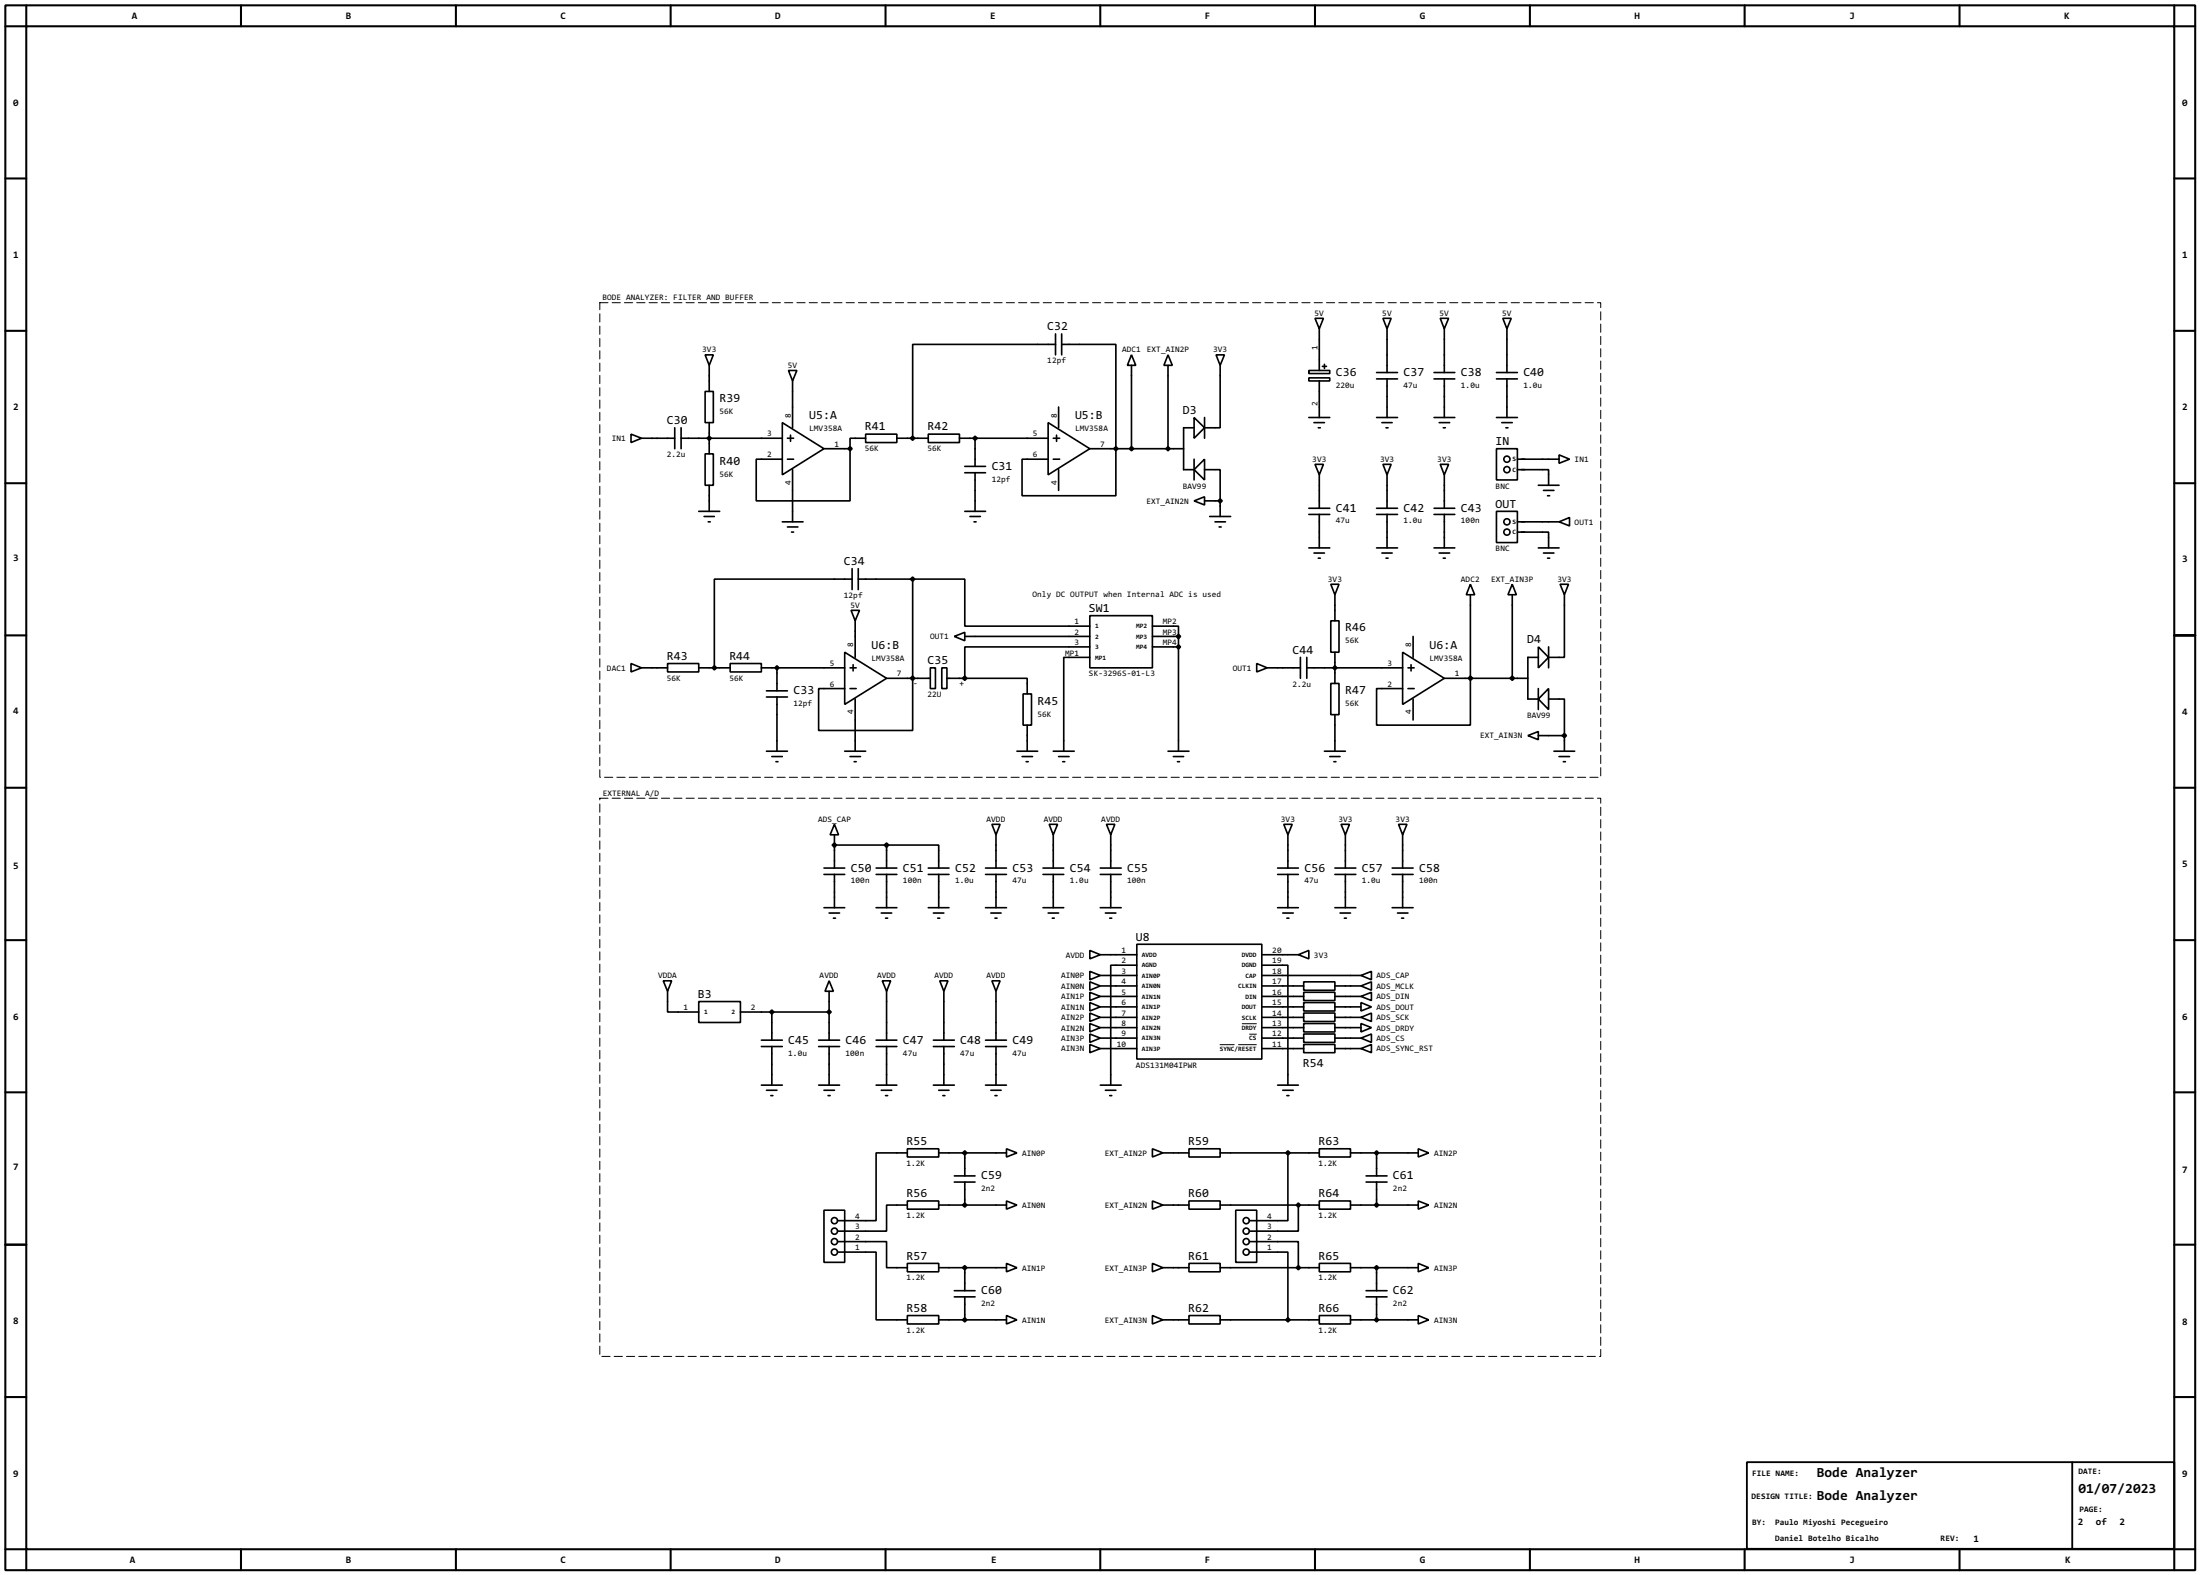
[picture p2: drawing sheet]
<svg xmlns="http://www.w3.org/2000/svg" width="536mm" height="383mm" viewBox="0 0 536 383" stroke-linecap="round" stroke-linejoin="round" font-family="sans-serif">
<g fill="none" stroke="#000" stroke-width=".5">
<path d="M1.3 1.3h533.4v381h-533.4zM6.4 6.4h523.2v370.8h-523.2zM6.4 1.3v5.1h-5.1M58.7 1.3v5.1M111.1 1.3v5.1M163.4 1.3v5.1M215.7 1.3v5.1M268 1.3v5.1M320.3 1.3v5.1M372.7 1.3v5.1M425 1.3v5.1M477.3 1.3v5.1"/>
<path d="M529.6 1.3v5.1h5.1M1.3 43.5h5.1M529.6 43.5h5.1M1.3 80.6h5.1M529.6 80.6h5.1M1.3 117.7h5.1M529.6 117.7h5.1M1.3 154.7h5.1M529.6 154.7h5.1M1.3 191.8h5.1M529.6 191.8h5.1M1.3 228.9h5.1"/>
<path d="M529.6 228.9h5.1M1.3 266h5.1M529.6 266h5.1M1.3 303.1h5.1M529.6 303.1h5.1M1.3 340.2h5.1M529.6 340.2h5.1M1.3 377.2h5.1v5.1M58.7 377.2v5.1M111.1 377.2v5.1M163.4 377.2v5.1M215.7 377.2v5.1"/>
<path d="M268 377.2v5.1M320.3 377.2v5.1M372.7 377.2v5.1M425 377.2v5.1M477.3 377.2v5.1M534.7 377.2h-5.1v5.1"/>
</g>
<path d="M425.5 356h104.1v21.1h-104.1zM504.8 356v21.1" fill="none" stroke="#000" stroke-width=".45"/>
<g fill="none" stroke="#000" stroke-width=".4">
<path d="M320.3 77.5h2.1l-1 2.6zM336.9 77.5h2l-1 2.6zM350.8 77.5h2.1l-1.1 2.6zM366.1 77.5h2l-1 2.6zM171.8 95.3h2v7.6h-2zM171.8 86.4h2l-1 2.6zM172.8 89v6.3M192.1 90.2h2l-1 2.6zM193.1 92.8v11.4M257.1 83.9h-34.8v22.8M257.1 81.3v5.1M257.9 99.1v5.1"/>
<path d="M258.6 83.9h13.2v36.8h-22.8v-8.9h6.3M258.6 81.3v5.1M275.6 86.4l1.1 2.6h-2.1zM275.6 89v20.3M284.5 86.4l1.1 2.6h-2.1zM284.5 89v20.3M296.2 86.4h2.1l-1.1 2.6zM297.2 89v15.2h-3.8M318.8 90.2h5.1v.8h-5.1zM318.8 92h5.1v.8h-5.1zM321.4 80.1v10.1M321.4 92.8v8.9"/>
<path d="M322.1 89.2h1M322.6 88.7v1M335.3 92.3h5.1M335.3 90.7h5.1M337.9 80.1v10.6M337.9 92.3v9.4M349.3 92.3h5.1M349.3 90.7h5.1M351.8 80.1v10.6M351.8 92.3v9.4M364.5 92.3h5.1M364.5 90.7h5.1"/>
<path d="M367.1 80.1v10.6M367.1 92.3v9.4M153.7 105.7l2.6 1-2.6 1.1zM156.3 106.7h8.1M164.4 104.2v5.1M165.9 106.7h24.7M165.9 104.2v5.1M171.8 110.5h2v7.7h-2zM172.8 102.9v7.6M172.8 118.2v6.3M190.6 102.9l10.1 6.4-10.1 6.3zM191.8 106.7h1.5"/>
<path d="M191.8 111.8h1.5M192.6 106v1.5M193.1 114.4v12.7M200.7 109.3h6.4M207.1 109.3v12.7h-22.9v-10.2h6.4M210.9 105.7h7.6v2.1h-7.6zM210.9 106.7h-3.8v2.6M218.5 106.7h7.6M226.1 105.7h7.6v2.1h-7.6zM233.7 106.7h21.6M235 115.1h5.1M235 113.6h5.1"/>
<path d="M237.5 106.7v6.9M237.5 115.1v9.4M255.3 102.9l10.2 6.4-10.2 6.3zM256.6 106.7h1.5M256.6 111.8h1.5M257.4 106v1.5M257.9 114.4v5M265.5 109.3h22.8M290.9 114.4l2.5-2.6v5.1zM290.9 101.7l2.5 2.5-2.5 2.5zM290.9 104.2h-2.6v10.2h2.6M290.9 111.8v5.1"/>
<path d="M293.4 114.4h3.8v7.6M293.4 101.7v5M318.8 101.7h5.1M320.1 102.9h2.5M320.3 113.1h2.1l-1 2.5zM321.1 104.2h.5M321.4 115.6v8.2M335.3 101.7h5.1M336.6 102.9h2.5M336.9 113.1h2l-1 2.5zM337.6 104.2h.5M337.9 115.6v8.2"/>
<path d="M349.3 101.7h5.1M350.6 102.9h2.5M350.8 113.1h2.1l-1.1 2.5zM351.6 104.2h.5M351.8 115.6v8.2M364.5 109.3h5.1v7.6h-5.1zM364.5 101.7h5.1M365.8 102.9h2.6M366.8 104.2h.5M369.6 114.4h7.6v3.8M369.6 111.8h10.2M374.7 118.2h5.1"/>
<path d="M376 119.4h2.5M379.8 110.8l2.5 1-2.5 1zM170.2 124.5h5.1M171.5 125.8h2.5M172.5 127.1h.5M190.6 127.1h5M191.8 128.3h2.6M192.8 129.6h.5M207.6 138.5v5.1M209.1 138.5v5.1M235 124.5h5.1M236.3 125.8h2.5"/>
<path d="M237.3 127.1h.5M290.9 122l2.5-1v2zM293.4 122h3.8M294.7 125.8h5.1M296 127.1h2.5M297 128.3h.5M297.2 122v3.8M318.8 133.4h5.1M318.8 125.3h5.1M318.8 123.8h5.1M320.1 134.7h2.5M321.1 135.9h.5"/>
<path d="M321.4 125.3v8.1M335.3 133.4h5.1M335.3 125.3h5.1M335.3 123.8h5.1M336.6 134.7h2.5M337.6 135.9h.5M337.9 125.3v8.1M349.3 133.4h5.1M349.3 125.3h5.1M349.3 123.8h5.1M350.6 134.7h2.5M351.6 135.9h.5"/>
<path d="M351.8 125.3v8.1M364.5 124.5h5.1v7.6h-5.1zM369.6 129.6h7.6v3.8M369.6 127.1h10.2M374.7 133.4h5.1M376 134.7h2.5M377 135.9h.5M377 120.7h.5M379.8 127.1l2.5-1.1v2.1zM205.8 158.8l10.2 6.4-10.2 6.3zM207.3 148.6h2.1l-1.1 2.6zM207.6 141h-33.6v21.6"/>
<path d="M208.3 151.2v8.9M209.1 141h13.2M222.3 141v36.9h-22.9v-10.2h6.4M222.3 141h12.7v11.5h30.5M232.5 155l2.5-1v2zM235 155h30.5M265.5 149.9h15.2v12.7h-15.2zM265.5 157.5h-30.5v7.7M280.7 152.5h6.4v2.5M280.7 155h6.4M280.7 157.5h6.4M287.1 155v27.9"/>
<path d="M324.2 151.2h2v7.6h-2zM324.2 142.3h2l-1 2.5zM325.2 144.8v6.4M325.2 158.8v7.6M341.7 158.8l10.1 6.4-10.1 6.3zM344.2 155v5.1M358.2 142.3l1 2.5h-2zM358.2 144.8v31.8h-22.9v-8.9h6.4M368.4 142.3l1 2.5h-2.1zM368.4 144.8v20.4M374.7 157.5l2.5 2.6-2.5 2.5zM377.2 157.5v5.1"/>
<path d="M380 142.3h2.1l-1 2.5zM381.1 144.8v15.3h-3.9M153.7 161.6l2.6 1-2.6 1zM156.3 162.6h6.3M162.6 161.6h7.6v2h-7.6zM170.2 162.6h7.7M177.9 161.6h7.6v2h-7.6zM185.5 162.6h20.3M186.7 169.7h5.1M186.7 168.2h5.1M189.3 162.6v5.6M189.3 169.7v13.2"/>
<path d="M207.1 162.6h1.5M207.1 167.7h1.5M207.8 161.9v1.5M208.3 170.2v12.7M216 165.2h10.6M226.6 162.6h1.3v5.1h-1.3zM229.4 162.6h1.3v5.1h-1.3zM230.7 165.2h4.3M235 165.2h15.2v3.8M249.2 169h2.1v7.6h-2.1zM250.2 176.6v6.3M265.5 160.1h-6.4v22.8"/>
<path d="M306.1 161.6l2.6 1-2.6 1zM308.7 162.6h8.1M316.8 160.1v5.1M318.3 162.6h23.4M318.3 160.1v5.1M324.2 166.4h2v7.6h-2zM325.2 174v8.9M343 162.6h1.5M343 167.7h1.5M343.7 161.9v1.5M344.2 170.2v5.1M351.8 165.2h20.4"/>
<path d="M372.2 179.1l2.5-1v2zM374.7 179.1h6.4M374.7 160.1h-2.5v10.1h2.5M374.7 167.7v5.1M377.2 167.7v5.1l-2.5-2.6zM377.2 170.2h3.9v8.9M381.1 179.1v3.8M186.7 182.9h5.1M188 184.2h2.6M189 185.5h.5M205.8 182.9h5.1M207.1 184.2h2.5"/>
<path d="M208.1 185.5h.5M247.7 182.9h5.1M249 184.2h2.5M250 185.5h.5M256.6 182.9h5.1M257.9 184.2h2.5M258.9 185.5h.5M284.5 182.9h5.1M285.8 184.2h2.5M286.8 185.5h.5M322.6 182.9h5.1M323.9 184.2h2.5"/>
<path d="M324.9 185.5h.5M378.5 182.9h5.1M379.8 184.2h2.5M380.8 185.5h.5M200.7 212.9h5.1M200.7 211.4h5.1M203.3 200.7l1 2.6h-2.1zM203.3 203.3v8.1M203.3 212.9v8.1M203.3 205.8h12.7M213.4 212.9h5.1M213.4 211.4h5.1"/>
<path d="M216 205.8h12.7v5.6M216 205.8v5.6M216 212.9v8.1M226.1 212.9h5.1M226.1 211.4h5.1M228.7 212.9v8.1M240.1 212.9h5.1M240.1 211.4h5.1M241.6 200.7h2l-1 2.6zM242.6 203.3v8.1M242.6 212.9v8.1M254.1 212.9h5"/>
<path d="M254.1 211.4h5M255.6 200.7h2l-1 2.6zM256.6 203.3v8.1M256.6 212.9v8.1M268 212.9h5.1M268 211.4h5.1M269.5 200.7h2.1l-1 2.6zM270.6 203.3v8.1M270.6 212.9v8.1M311.2 212.9h5.1M311.2 211.4h5.1M312.7 200.7h2.1l-1.1 2.6z"/>
<path d="M313.7 203.3v8.1M313.7 212.9v8.1M325.2 212.9h5.1M325.2 211.4h5.1M326.7 200.7h2l-1 2.6zM327.7 203.3v8.1M327.7 212.9v8.1M339.1 212.9h5.1M339.1 211.4h5.1M340.7 200.7h2l-1 2.6zM341.7 203.3v8.1M341.7 212.9v8.1"/>
<path d="M161.6 238.8h2l-1 2.6zM200.7 221h5.1M202 238.8l1 2.6h-2zM202 222.3h2.5M203 223.6h.5M213.4 221h5.1M214.7 222.3h2.5M214.9 238.8h2.1l-1 2.6zM215.7 223.6h.5M226.1 221h5.1M227.4 222.3h2.5M228.4 223.6h.5"/>
<path d="M228.9 238.8h2l-1 2.6zM240.1 221h5.1M241.4 222.3h2.5M241.6 238.8h2l-1 2.6zM242.4 223.6h.5M254.1 221h5M255.3 222.3h2.6M256.3 223.6h.5M265.5 231.4l2.5 1.1-2.5 1zM265.5 236.5l2.5 1-2.5 1.1zM265.5 239.1l2.5 1-2.5 1zM268 232.5h8.9"/>
<path d="M268 237.5h8.9M268 221h5.1M269.3 222.3h2.5M270.3 223.6h.5M276.9 229.9h30.5v28h-30.5zM276.9 235h-6.3v29.2M307.4 235h6.3v29.2M307.4 232.5h8.9M307.4 237.5h24.1M311.2 221h5.1M312.5 222.3h2.5M313.5 223.6h.5"/>
<path d="M316.3 232.5l2.5-1.1v2.1zM317.6 239.1h7.6v2h-7.6zM325.2 221h5.1M326.4 222.3h2.6M327.5 223.6h.5M331.5 237.5l2.6-1v2.1zM339.1 221h5.1M340.4 222.3h2.6M341.4 223.6h.5M162.6 241.4v5h7.6M170.2 243.9h10.2v5.1h-10.2zM180.4 246.4h21.6"/>
<path d="M185.5 254.8h5.1M185.5 253.3h5.1M188 246.4v6.9M188 254.8v9.4M199.4 254.8h5.1M199.4 253.3h5.1M202 241.4v11.9M202 254.8v9.4M213.4 254.8h5.1M213.4 253.3h5.1M216 241.4v11.9M216 254.8v9.4"/>
<path d="M227.4 254.8h5.1M227.4 253.3h5.1M229.9 241.4v11.9M229.9 254.8v9.4M240.1 254.8h5.1M240.1 253.3h5.1M242.6 241.4v11.9M242.6 254.8v9.4M265.5 241.6l2.5 1-2.5 1zM265.5 244.1l2.5 1.1-2.5 1zM265.5 246.7l2.5 1-2.5 1zM265.5 249.2l2.5 1-2.5 1.1z"/>
<path d="M265.5 251.8l2.5 1-2.5 1zM265.5 254.3l2.5 1-2.5 1zM268 240.1h8.9M268 242.6h8.9M268 247.7h8.9M268 252.8h8.9M268 255.3h8.9M268 245.2h8.9M268 250.2h8.9M307.4 240.1h10.2M307.4 242.6h10.2M307.4 247.7h10.2"/>
<path d="M307.4 252.8h10.2M307.4 255.3h10.2M307.4 245.2h10.2M307.4 250.2h10.2M317.6 241.6h7.6v2h-7.6zM317.6 246.7h7.6v2h-7.6zM317.6 251.8h7.6v2h-7.6zM317.6 254.3h7.6v2h-7.6zM317.6 249.2h7.6v2.1h-7.6zM317.6 244.1h7.6v2.1h-7.6zM325.2 240.1h6.3M325.2 242.6h6.3"/>
<path d="M325.2 247.7h6.3M325.2 252.8h6.3M325.2 255.3h6.3M325.2 245.2h6.3M325.2 250.2h6.3M331.5 240.1l2.6-1v2zM331.5 242.6l2.6-1v2zM331.5 247.7l2.6-1v2zM331.5 252.8l2.6-1v2zM331.5 255.3l2.6-1v2zM331.5 244.1l2.6 1.1-2.6 1zM331.5 249.2l2.6 1-2.6 1.1z"/>
<path d="M185.5 264.2h5.1M186.7 265.5h2.6M187.8 266.8h.5M199.4 264.2h5.1M200.7 265.5h2.6M201.7 266.8h.5M213.4 264.2h5.1M214.7 265.5h2.5M215.7 266.8h.5M221 279.7h7.7v2h-7.7zM227.4 264.2h5.1M228.7 265.5h2.5"/>
<path d="M229.7 266.8h.5M240.1 264.2h5.1M241.4 265.5h2.5M242.4 266.8h.5M245.2 279.7l2.5 1-2.5 1zM268 264.2h5.1M269.3 265.5h2.5M270.3 266.8h.5M280.7 279.7l2.6 1-2.6 1zM289.6 279.7h7.6v2h-7.6zM311.2 264.2h5.1M312.5 265.5h2.5"/>
<path d="M313.5 266.8h.5M321.4 279.7h7.6v2h-7.6zM345.5 279.7l2.5 1-2.5 1zM200.7 294.7h5.1v12.7h-5.1zM221 292.4h7.7v2h-7.7zM221 280.7h-7.6v16.5h-9.4M221 293.4h-5v6.4h-12M228.7 280.7h16.5M228.7 293.4h16.5M232.5 287.8h5M232.5 286.3h5M235 280.7v5.6"/>
<path d="M235 287.8v5.6M245.2 292.4l2.5 1-2.5 1zM280.7 292.4l2.6 1-2.6 1zM283.3 280.7h6.3M283.3 293.4h6.3M289.6 292.4h7.6v2h-7.6zM297.2 280.7h24.2M297.2 293.4h24.2M301 294.7h5.1v12.7h-5.1zM313.7 280.7v16.5h-9.4M316.3 293.4v6.4h-12M321.4 292.4h7.6v2h-7.6z"/>
<path d="M329 280.7h16.5M329 293.4h16.5M332.8 287.8h5.1M332.8 286.3h5.1M335.3 280.7v5.6M335.3 287.8v5.6M345.5 292.4l2.5 1-2.5 1zM204 302.3h12v6.4h5M204 304.9h9.4v16.5h7.6M221 307.6h7.7v2.1h-7.7zM228.7 308.7h16.5M232.5 315.8h5"/>
<path d="M232.5 314.3h5M235 308.7v5.6M235 315.8v5.6M245.2 307.6l2.5 1.1-2.5 1zM280.7 307.6l2.6 1.1-2.6 1zM283.3 308.7h6.3M289.6 307.6h7.6v2.1h-7.6zM297.2 308.7h24.2M304.3 302.3h12v6.4M304.3 304.9h9.4v16.5M321.4 307.6h7.6v2.1h-7.6zM329 308.7h16.5"/>
<path d="M332.8 315.8h5.1M332.8 314.3h5.1M335.3 308.7v5.6M335.3 315.8v5.6M345.5 307.6l2.5 1.1-2.5 1zM221 320.3h7.7v2.1h-7.7zM228.7 321.4h16.5M245.2 320.3l2.5 1.1-2.5 1zM280.7 320.3l2.6 1.1-2.6 1zM283.3 321.4h6.3M289.6 320.3h7.6v2.1h-7.6zM297.2 321.4h24.2"/>
<path d="M321.4 320.3h7.6v2.1h-7.6zM329 321.4h16.5M345.5 320.3l2.5 1.1-2.5 1z"/>
<circle cx="367" cy="111.8" r=".75"/>
<circle cx="367" cy="114.4" r=".75"/>
<circle cx="367" cy="127.1" r=".75"/>
<circle cx="367" cy="129.6" r=".75"/>
<circle cx="203.2" cy="297.2" r=".75"/>
<circle cx="203.2" cy="299.8" r=".75"/>
<circle cx="303.5" cy="299.8" r=".75"/>
<circle cx="303.5" cy="297.2" r=".75"/>
<circle cx="203.2" cy="304.9" r=".75"/>
<circle cx="203.2" cy="302.3" r=".75"/>
<circle cx="303.5" cy="304.9" r=".75"/>
<circle cx="303.5" cy="302.3" r=".75"/>
</g>
<circle cx="203.3" cy="205.8" r=".2" fill="#000"/>
<g fill="#000" stroke="#000" stroke-width=".4">
<path d="M172.3 106.7l.5-.5 .5 .5-.5 .5z" fill-rule="evenodd"/>
<path d="M206.6 109.3l.5-.5 .5 .5-.5 .5z" fill-rule="evenodd"/>
<path d="M221.8 106.7l.5-.5 .5 .5-.5 .5z" fill-rule="evenodd"/>
<path d="M237 106.7l.5-.5 .6 .5-.6 .5z" fill-rule="evenodd"/>
<path d="M271.3 109.3l.5-.5 .5 .5-.5 .5z" fill-rule="evenodd"/>
<path d="M275.1 109.3l.5-.5 .6 .5-.6 .5z" fill-rule="evenodd"/>
<path d="M284 109.3l.5-.5 .5 .5-.5 .5z" fill-rule="evenodd"/>
<path d="M296.7 122l.5-.5 .5 .5-.5 .5z" fill-rule="evenodd"/>
<path d="M221.8 141l.5-.5 .5 .5-.5 .5z" fill-rule="evenodd"/>
<path d="M286.6 155l.5-.5 .5 .5-.5 .5z" fill-rule="evenodd"/>
<path d="M286.6 157.5l.5-.5 .5 .5-.5 .5z" fill-rule="evenodd"/>
<path d="M173.5 162.6l.5-.5 .6 .5-.6 .5z" fill-rule="evenodd"/>
<path d="M188.8 162.6l.5-.5 .5 .5-.5 .5z" fill-rule="evenodd"/>
<path d="M221.8 165.2l.5-.6 .5 .6-.5 .5z" fill-rule="evenodd"/>
<path d="M234.5 165.2l.5-.6 .5 .6-.5 .5z" fill-rule="evenodd"/>
<path d="M324.7 162.6l.5-.5 .5 .5-.5 .5z" fill-rule="evenodd"/>
<path d="M358.2 164.6l.5 .6-.5 .5-.5-.5z" fill-rule="evenodd"/>
<path d="M367.8 165.2l.6-.6 .5 .6-.5 .5z" fill-rule="evenodd"/>
<path d="M380.5 179.1l.6-.5 .5 .5-.5 .5z" fill-rule="evenodd"/>
<path d="M202.7 205.8l.6-.5 .5 .5-.5 .5z" fill-rule="evenodd"/>
<path d="M215.4 205.8l.6-.5 .5 .5-.5 .5z" fill-rule="evenodd"/>
<path d="M187.5 246.4l.5-.5 .5 .5-.5 .5z" fill-rule="evenodd"/>
<path d="M201.5 246.4l.5-.5 .5 .5-.5 .5z" fill-rule="evenodd"/>
<path d="M234.5 280.7l.5-.5 .5 .5-.5 .5z" fill-rule="evenodd"/>
<path d="M234.5 293.4l.5-.5 .5 .5-.5 .5z" fill-rule="evenodd"/>
<path d="M313.2 280.7l.5-.5 .6 .5-.6 .5z" fill-rule="evenodd"/>
<path d="M315.8 293.4l.5-.5 .5 .5-.5 .5z" fill-rule="evenodd"/>
<path d="M334.8 280.7l.5-.5 .5 .5-.5 .5z" fill-rule="evenodd"/>
<path d="M334.8 293.4l.5-.5 .5 .5-.5 .5z" fill-rule="evenodd"/>
<path d="M234.5 308.7l.5-.5 .5 .5-.5 .5z" fill-rule="evenodd"/>
<path d="M315.8 308.7l.5-.5 .5 .5-.5 .5z" fill-rule="evenodd"/>
<path d="M334.8 308.7l.5-.5 .5 .5-.5 .5z" fill-rule="evenodd"/>
<path d="M234.5 321.4l.5-.5 .5 .5-.5 .5z" fill-rule="evenodd"/>
<path d="M313.2 321.4l.5-.5 .6 .5-.6 .5z" fill-rule="evenodd"/>
<path d="M334.8 321.4l.5-.5 .5 .5-.5 .5z" fill-rule="evenodd"/>
</g>
<path d="M146.1 73.7h243.8v115.6h-243.8zM146.1 194.4h243.8v135.9h-243.8z" fill="none" stroke="#fff" stroke-width=".24"/>
<path d="M146.1 73.7h243.8v115.6h-243.8zM146.1 194.4h243.8v135.9h-243.8z" fill="none" stroke="#000" stroke-width=".24" stroke-dasharray="2 1"/>
<path d="M297.1 254.4h3.6M301.6 254.4h4.5M302.5 249.3h3.6M304.3 251.8h1.8" fill="none" stroke="#000" stroke-width=".24"/>
<g font-size="4">
<text x="442.5" y="359.6">Bode Analyzer</text>
<text x="442.5" y="365.3">Bode Analyzer</text>
<text x="506.3" y="363.6">01/07/2023</text>
</g>
<g font-size="3.6">
<text x="255.1" y="80.4">C32</text>
<text x="325.4" y="91.6">C36</text>
<text x="341.9" y="91.6">C37</text>
<text x="355.9" y="91.6">C38</text>
<text x="371.1" y="91.6">C40</text>
<text x="175.3" y="97.9">R39</text>
<text x="288.1" y="100.8">D3</text>
<text x="162.4" y="103.3">C30</text>
<text x="197.1" y="102">U5:A</text>
<text x="210.7" y="104.8">R41</text>
<text x="225.9" y="104.8">R42</text>
<text x="261.9" y="102">U5:B</text>
<text x="175.3" y="113.1">R40</text>
<text x="364.3" y="108.4">IN</text>
<text x="241.6" y="114.4">C31</text>
<text x="325.4" y="124.6">C41</text>
<text x="341.9" y="124.6">C42</text>
<text x="355.9" y="124.6">C43</text>
<text x="364.3" y="123.6">OUT</text>
<text x="205.6" y="137.6">C34</text>
<text x="265.3" y="149">SW1</text>
<text x="327.7" y="153.8">R46</text>
<text x="162.4" y="160.7">R43</text>
<text x="177.7" y="160.7">R44</text>
<text x="212.3" y="157.9">U6:B</text>
<text x="225.9" y="161.7">C35</text>
<text x="314.8" y="159.2">C44</text>
<text x="348.2" y="157.9">U6:A</text>
<text x="372" y="156.6">D4</text>
<text x="193.3" y="169">C33</text>
<text x="252.7" y="171.5">R45</text>
<text x="327.7" y="169">R47</text>
<text x="207.3" y="212.2">C50</text>
<text x="220" y="212.2">C51</text>
<text x="232.7" y="212.2">C52</text>
<text x="246.6" y="212.2">C53</text>
<text x="260.6" y="212.2">C54</text>
<text x="274.6" y="212.2">C55</text>
<text x="317.8" y="212.2">C56</text>
<text x="331.7" y="212.2">C57</text>
<text x="345.7" y="212.2">C58</text>
<text x="276.7" y="229">U8</text>
<text x="170" y="243">B3</text>
<text x="192" y="254.1">C45</text>
<text x="206" y="254.1">C46</text>
<text x="220" y="254.1">C47</text>
<text x="233.9" y="254.1">C48</text>
<text x="246.6" y="254.1">C49</text>
<text x="317.4" y="259.8">R54</text>
<text x="220.8" y="278.8">R55</text>
<text x="289.4" y="278.8">R59</text>
<text x="321.2" y="278.8">R63</text>
<text x="239" y="287.1">C59</text>
<text x="339.3" y="287.1">C61</text>
<text x="220.8" y="291.5">R56</text>
<text x="289.4" y="291.5">R60</text>
<text x="321.2" y="291.5">R64</text>
<text x="220.8" y="306.7">R57</text>
<text x="289.4" y="306.7">R61</text>
<text x="321.2" y="306.7">R65</text>
<text x="239" y="315.1">C60</text>
<text x="339.3" y="315.1">C62</text>
<text x="220.8" y="319.4">R58</text>
<text x="289.4" y="319.4">R62</text>
<text x="321.2" y="319.4">R66</text>
</g>
<g font-size="2.9">
<text x="32.2" y="4.7">A</text>
<text x="84.2" y="4.7">B</text>
<text x="136.6" y="4.7">C</text>
<text x="188.9" y="4.7">D</text>
<text x="241.2" y="4.7">E</text>
<text x="293.5" y="4.7">F</text>
<text x="345.9" y="4.7">G</text>
<text x="398.2" y="4.7">H</text>
<text x="450.5" y="4.7">J</text>
<text x="502.8" y="4.7">K</text>
<text x="3.2" y="25.7">0</text>
<text x="531.5" y="25.7">0</text>
<text x="3.2" y="62.8">1</text>
<text x="531.5" y="62.8">1</text>
<text x="3.2" y="99.9">2</text>
<text x="531.5" y="99.9">2</text>
<text x="3.2" y="136.7">3</text>
<text x="531.5" y="136.9">3</text>
<text x="3.2" y="173.8">4</text>
<text x="531.5" y="174.1">4</text>
<text x="3.2" y="211.7">5</text>
<text x="531.5" y="211.2">5</text>
<text x="3.2" y="248.3">6</text>
<text x="531.5" y="248.3">6</text>
<text x="3.2" y="284.8">7</text>
<text x="531.5" y="285.6">7</text>
<text x="3.2" y="322.4">8</text>
<text x="531.5" y="322.7">8</text>
<text x="3.2" y="359.5">9</text>
<text x="531.5" y="359.5">9</text>
<text x="506.1" y="371.3">2</text>
<text x="510.5" y="371.3">of</text>
<text x="516.3" y="371.3">2</text>
<text x="480.7" y="375.4">1</text>
<text x="31.7" y="380.6">A</text>
<text x="84.2" y="380.6">B</text>
<text x="136.6" y="380.6">C</text>
<text x="188.9" y="380.6">D</text>
<text x="241.5" y="380.6">E</text>
<text x="293.5" y="380.6">F</text>
<text x="345.9" y="380.6">G</text>
<text x="398.2" y="380.6">H</text>
<text x="450.5" y="380.6">J</text>
<text x="503.1" y="380.6">K</text>
</g>
<g font-size="2.4">
<text x="146.8" y="73.1">BODE ANALYZER: FILTER AND BUFFER</text>
<text x="320.2" y="76.9">5V</text>
<text x="336.7" y="76.9">5V</text>
<text x="350.7" y="76.9">5V</text>
<text x="365.9" y="76.9">5V</text>
<text x="171.1" y="85.8">3V3</text>
<text x="191.9" y="89.6">5V</text>
<text x="255.1" y="88.5">12pf</text>
<text x="273.3" y="85.8">ADC1 EXT_AIN2P</text>
<text x="295.5" y="85.8">3V3</text>
<text x="320.9" y="85.1" transform="rotate(-90 320.9 85.1)">1</text>
<text x="325.4" y="94.5">220u</text>
<text x="341.9" y="94.5">47u</text>
<text x="355.9" y="94.5">1.0u</text>
<text x="371.1" y="94.5">1.0u</text>
<text x="175.3" y="100.8">56K</text>
<text x="192.6" y="101.7" transform="rotate(-90 192.6 101.7)">8</text>
<text x="257.4" y="101.7" transform="rotate(-90 257.4 101.7)">8</text>
<text x="320.9" y="99" transform="rotate(-90 320.9 99)">2</text>
<text x="149" y="107.4">IN1</text>
<text x="186.9" y="106.3">3</text>
<text x="197.1" y="105">LMV358A</text>
<text x="251.6" y="106.3">5</text>
<text x="261.9" y="105">LMV358A</text>
<text x="162.4" y="111.4">2.2u</text>
<text x="186.9" y="111.4">2</text>
<text x="203.3" y="108.8">1</text>
<text x="210.7" y="109.9">56K</text>
<text x="225.9" y="109.9">56K</text>
<text x="251.6" y="111.4">6</text>
<text x="268" y="108.8">7</text>
<text x="319.7" y="112.5">3V3</text>
<text x="336.2" y="112.5">3V3</text>
<text x="350.1" y="112.5">3V3</text>
<text x="383.6" y="112.5">IN1</text>
<text x="175.3" y="116.1">56K</text>
<text x="192.6" y="118" transform="rotate(-90 192.6 118)">4</text>
<text x="241.6" y="117.3">12pf</text>
<text x="257.4" y="118" transform="rotate(-90 257.4 118)">4</text>
<text x="288.1" y="119">BAV99</text>
<text x="364.3" y="119">BNC</text>
<text x="279.3" y="122.7">EXT_AIN2N</text>
<text x="325.4" y="127.5">47u</text>
<text x="341.9" y="127.5">1.0u</text>
<text x="355.9" y="127.5">100n</text>
<text x="383.6" y="127.7">OUT1</text>
<text x="364.3" y="134.2">BNC</text>
<text x="323.5" y="141.7">3V3</text>
<text x="355.9" y="141.7">ADC2</text>
<text x="363.2" y="141.7">EXT_AIN3P</text>
<text x="379.4" y="141.7">3V3</text>
<text x="205.6" y="145.7">12pf</text>
<text x="207.2" y="148.1">5V</text>
<text x="251.5" y="145.4">Only DC OUTPUT when Internal ADC is used</text>
<text x="226.6" y="155.7">OUT1</text>
<text x="261.8" y="152">1</text>
<text x="261.8" y="154.5">2</text>
<text x="283.3" y="152">MP2</text>
<text x="283.3" y="154.5">MP3</text>
<text x="207.9" y="157.5" transform="rotate(-90 207.9 157.5)">8</text>
<text x="212.3" y="160.9">LMV358A</text>
<text x="259.5" y="159.6">MP1</text>
<text x="261.8" y="157.1">3</text>
<text x="283.3" y="157.1">MP4</text>
<text x="327.7" y="156.6">56K</text>
<text x="343.8" y="157.5" transform="rotate(-90 343.8 157.5)">8</text>
<text x="348.2" y="160.9">LMV358A</text>
<text x="147.9" y="163.3">DAC1</text>
<text x="162.4" y="165.7">56K</text>
<text x="177.7" y="165.7">56K</text>
<text x="202.1" y="162.2">5</text>
<text x="202.1" y="167.2">6</text>
<text x="218.5" y="164.7">7</text>
<text x="222.4" y="167.1">-</text>
<text x="233.7" y="167.1">+</text>
<text x="265.3" y="164.7">SK-3296S-01-L3</text>
<text x="300.3" y="163.3">OUT1</text>
<text x="314.8" y="167.2">2.2u</text>
<text x="338" y="162.2">3</text>
<text x="338" y="167.2">2</text>
<text x="354.4" y="164.7">1</text>
<text x="193.3" y="171.9">12pf</text>
<text x="207.9" y="173.9" transform="rotate(-90 207.9 173.9)">4</text>
<text x="225.9" y="169.8">22U</text>
<text x="327.7" y="171.9">56K</text>
<text x="343.8" y="173.9" transform="rotate(-90 343.8 173.9)">4</text>
<text x="252.7" y="174.5">56K</text>
<text x="360.5" y="179.8">EXT_AIN3N</text>
<text x="372" y="174.9">BAV99</text>
<text x="146.8" y="193.8">EXTERNAL A/D</text>
<text x="199.3" y="200.1">ADS_CAP</text>
<text x="240.3" y="200.1">AVDD</text>
<text x="254.3" y="200.1">AVDD</text>
<text x="268.3" y="200.1">AVDD</text>
<text x="312" y="200.1">3V3</text>
<text x="326" y="200.1">3V3</text>
<text x="340" y="200.1">3V3</text>
<text x="207.3" y="215.1">100n</text>
<text x="220" y="215.1">100n</text>
<text x="232.7" y="215.1">1.0u</text>
<text x="246.6" y="215.1">47u</text>
<text x="260.6" y="215.1">1.0u</text>
<text x="274.6" y="215.1">100n</text>
<text x="317.8" y="215.1">47u</text>
<text x="331.7" y="215.1">1.0u</text>
<text x="345.7" y="215.1">100n</text>
<text x="259.6" y="233.2">AVDD</text>
<text x="273.2" y="232">1</text>
<text x="309.9" y="232">20</text>
<text x="320.1" y="233.2">3V3</text>
<text x="160.3" y="238.2">VDDA</text>
<text x="199.7" y="238.2">AVDD</text>
<text x="213.7" y="238.2">AVDD</text>
<text x="227.6" y="238.2">AVDD</text>
<text x="240.3" y="238.2">AVDD</text>
<text x="258.5" y="238.2">AIN0P</text>
<text x="273.2" y="234.6">2</text>
<text x="273.2" y="237.1">3</text>
<text x="273.2" y="239.6">4</text>
<text x="309.9" y="234.6">19</text>
<text x="309.9" y="237.1">18</text>
<text x="309.9" y="239.6">17</text>
<text x="335.3" y="238.2">ADS_CAP</text>
<text x="166.5" y="246">1</text>
<text x="182.9" y="246">2</text>
<text x="258.5" y="240.8">AIN0N</text>
<text x="258.5" y="243.3">AIN1P</text>
<text x="258.5" y="245.9">AIN1N</text>
<text x="273.2" y="242.2">5</text>
<text x="273.2" y="244.7">6</text>
<text x="309.9" y="242.2">16</text>
<text x="309.9" y="244.7">15</text>
<text x="335.3" y="240.8">ADS_MCLK</text>
<text x="335.3" y="243.3">ADS_DIN</text>
<text x="335.3" y="245.9">ADS_DOUT</text>
<text x="258.5" y="248.4">AIN2P</text>
<text x="258.5" y="250.9">AIN2N</text>
<text x="273.2" y="247.3">7</text>
<text x="273.2" y="249.8">8</text>
<text x="309.9" y="247.3">14</text>
<text x="309.9" y="249.8">13</text>
<text x="335.3" y="248.4">ADS_SCK</text>
<text x="335.3" y="250.9">ADS_DRDY</text>
<text x="192" y="257">1.0u</text>
<text x="206" y="257">100n</text>
<text x="220" y="257">47u</text>
<text x="233.9" y="257">47u</text>
<text x="246.6" y="257">47u</text>
<text x="258.5" y="253.5">AIN3P</text>
<text x="258.5" y="256">AIN3N</text>
<text x="272.1" y="254.9">10</text>
<text x="273.2" y="252.3">9</text>
<text x="309.9" y="252.3">12</text>
<text x="309.9" y="254.9">11</text>
<text x="335.3" y="253.5">ADS_CS</text>
<text x="335.3" y="256">ADS_SYNC_RST</text>
<text x="276.7" y="260">ADS131M04IPWR</text>
<text x="249" y="281.4">AIN0P</text>
<text x="269.1" y="281.4">EXT_AIN2P</text>
<text x="349.3" y="281.4">AIN2P</text>
<text x="220.8" y="283.8">1.2K</text>
<text x="321.2" y="283.8">1.2K</text>
<text x="239" y="290">2n2</text>
<text x="339.3" y="290">2n2</text>
<text x="208.3" y="299.3">3</text>
<text x="208.3" y="296.8">4</text>
<text x="220.8" y="296.5">1.2K</text>
<text x="249" y="294.1">AIN0N</text>
<text x="269.1" y="294.1">EXT_AIN2N</text>
<text x="308.7" y="299.3">3</text>
<text x="308.7" y="296.8">4</text>
<text x="321.2" y="296.5">1.2K</text>
<text x="349.3" y="294.1">AIN2N</text>
<text x="208.3" y="304.4">1</text>
<text x="208.3" y="301.9">2</text>
<text x="308.7" y="304.4">1</text>
<text x="308.7" y="301.9">2</text>
<text x="220.8" y="311.8">1.2K</text>
<text x="249" y="309.4">AIN1P</text>
<text x="269.1" y="309.4">EXT_AIN3P</text>
<text x="321.2" y="311.8">1.2K</text>
<text x="349.3" y="309.4">AIN3P</text>
<text x="239" y="318">2n2</text>
<text x="339.3" y="318">2n2</text>
<text x="249" y="322.1">AIN1N</text>
<text x="269.1" y="322.1">EXT_AIN3N</text>
<text x="349.3" y="322.1">AIN3N</text>
<text x="220.8" y="324.5">1.2K</text>
<text x="321.2" y="324.5">1.2K</text>
<text x="426.8" y="359.4">FILE NAME:</text>
<text x="506.3" y="358.9">DATE:</text>
<text x="426.7" y="364.9">DESIGN TITLE:</text>
<text x="426.8" y="371.3">BY:</text>
<text x="432.4" y="371.3">Paulo Miyoshi Pecegueiro</text>
<text x="506.5" y="368.3">PAGE:</text>
<text x="432.4" y="375.1">Daniel Botelho Bicalho</text>
<text x="472.7" y="375.3">REV:</text>
</g>
<g font-size="1.9">
<text x="368.5" y="112.3">S</text>
<text x="368.5" y="114.9">C</text>
<text x="368.5" y="127.6">S</text>
<text x="368.5" y="130.1">C</text>
<text x="266.8" y="153">1</text>
<text x="266.8" y="155.5">2</text>
<text x="276.8" y="153">MP2</text>
<text x="276.8" y="155.5">MP3</text>
<text x="266.8" y="158">3</text>
<text x="266.8" y="160.6">MP1</text>
<text x="276.8" y="158">MP4</text>
<text x="278.2" y="233">AVDD</text>
<text x="302.5" y="233">DVDD</text>
<text x="278.2" y="235.6">AGND</text>
<text x="278.2" y="238.1">AIN0P</text>
<text x="302.5" y="235.6">DGND</text>
<text x="303.4" y="238.1">CAP</text>
<text x="278.2" y="240.6">AIN0N</text>
<text x="278.2" y="243.2">AIN1N</text>
<text x="278.2" y="245.7">AIN1P</text>
<text x="301.6" y="240.6">CLKIN</text>
<text x="302.5" y="245.7">DOUT</text>
<text x="303.4" y="243.2">DIN</text>
<text x="171.5" y="247">1</text>
<text x="178.2" y="247">2</text>
<text x="278.2" y="248.3">AIN2P</text>
<text x="278.2" y="250.8">AIN2N</text>
<text x="302.5" y="248.3">SCLK</text>
<text x="302.5" y="250.8">DRDY</text>
<text x="278.2" y="253.3">AIN3N</text>
<text x="278.2" y="255.9">AIN3P</text>
<text x="297.1" y="255.9">SYNC/RESET</text>
<text x="304.3" y="253.3">CS</text>
</g>
</svg>
